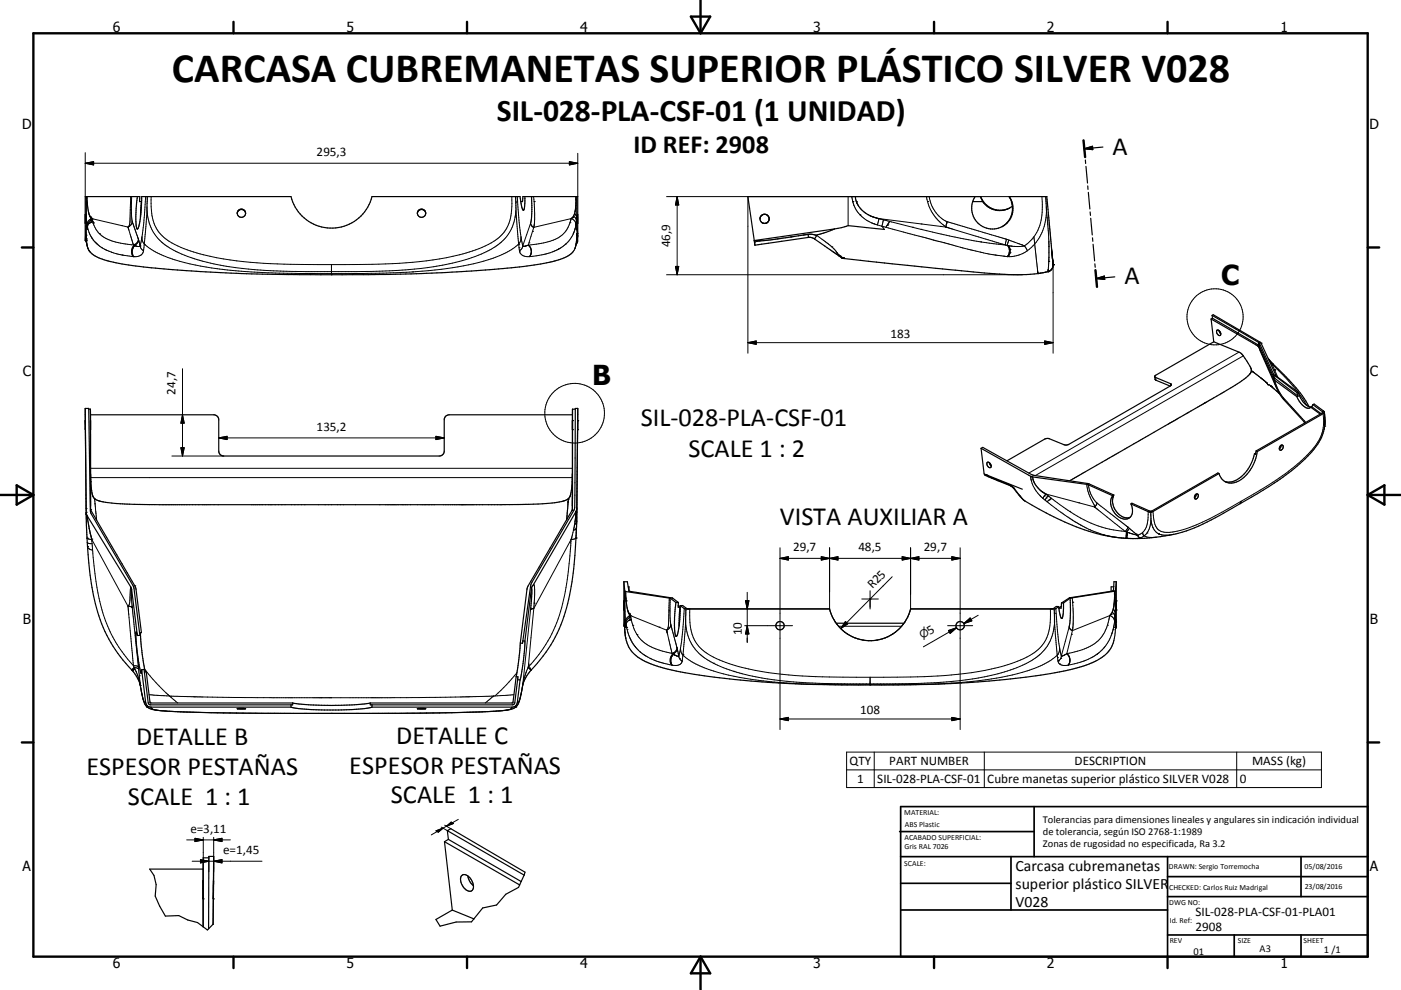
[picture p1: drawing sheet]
<svg xmlns="http://www.w3.org/2000/svg" width="420mm" height="297mm" viewBox="0 0 420 297" stroke-linecap="round" stroke-linejoin="round" font-family="sans-serif">
<g fill="none" stroke="#000" stroke-width=".36">
<path d="M26.1 59l.3 3.7 .7 2.4M41.2 59a27.7 27.7 0 0 0-.1 9.7h.1a16.7 16.7 0 0 0 1.2-7.5l.1-2.2h44.8a12.5 12.5 0 0 0 12.1 9.4 12.5 12.5 0 0 0 12.1-9.4h44.4l.6 3.2 .4 .9 .3-.6 .2-3.5M44.2 59l-.1 4.2M154.6 59l.1 4.2M159.3 59v6.8a1.67 1.67 0 0 0 .2 2.1l.5 .3M172.7 59l-.1 3.6-.7 2.2M256.4 59a7.5 7.5 0 0 0 5.3 6.1M292.4 59a6.2 6.2 0 0 0 5.1 9.7 6.2 6.2 0 0 0 5.1-9.7M293.9 59l.8 1.5h-3.1M313.5 59l.2 4.2M324.8 42.1l.5 5M325.1 44.6l2.4-.7 .1 1z"/>
<path d="M325.4 48l.1 1M325.6 49.9l.4 5M326.1 55.8l.1 1M326.3 57.7l.4 5M330.7 44.1l-5.6 .5M25.6 72.2h.2M25.6 64.5v-.2v2.7M25.8 68.7l-.2 3.5M25.8 70.7l.4 3.2 .6 1.4M26.2 68.8l-.4-1.1v4.5l.2 .7M26.8 75.3a12 12 0 0 0 7.2 3.4l2.6 .5a343.3 343.3 0 0 0 42 3l38.3 .1 15.6-.5 14.4-.9a101.8 101.8 0 0 0 20.6-2.9l2.7-1.2 1.7-1.5M26.8 75.3l.2 .2"/>
<path d="M26.9 64.7v.1M27.1 65.1l.4 .5M27.1 65.1h.1M27.7 71.6l.6 .8M39.9 74.3l-.2 1.1M39.9 74.3h.1M40.4 73.7l-.5 .6M42.1 65.2l.3-4.7h-.6l.1-1.5h-16.3v13.2M71.1 64a1.26 1.26 0 0 1 1.3-1.2 1.26 1.26 0 0 1 1.2 1.2M127.5 63.5l.1 .5M127.5 63.5a1.25 1.25 0 0 0-1.4-.6 1.25 1.25 0 0 0-1 1.1M156.1 60.5h.6l.1-1.5h16.4v12"/>
<path d="M171.6 65.3l-.4 .3M172.9 65.2v.2M172.9 65.4l.1 3.6M172.9 65.4l-.2 2.1M173 68.9v.1M173 70l-.2 3.1-.4 1.5M173 70.2h.1M173 70l.2 2.4M173.1 68.7l-.1 1.3M173.1 68.7l-.1 .3M173.1 68.7l.1 2.3M173.2 64.3v2.7"/>
<path d="M173.2 65v.2M173.2 72.4l-.5 .9M173.2 66.6v.2M173.2 71v1.4M226.1 72.2h.1M226.1 72.2l.2 1.3M226.3 73.3h.1M226.3 73.6l16.5-2.4 1.4 .5 5.9 4.1M226.3 73.5v.1M227.9 65.4a1.37 1.37 0 0 0 1.8 1.6M228.3 66.6l.6 .4h.8M228.3 64.6l-.4 .8"/>
<path d="M229 64.3h.7l.6 .5M229 64.3l-.2 .1M229.1 64.3l-.8 .3M229.3 64.3l1 .5M230 66.8l-.3 .2M230.3 64.8l.3 .5M230.3 64.8l.3 .6M230.4 66.4l-.4 .4M230.5 66.2l-.6 .7M230.6 65.3l-.1 .9M230.6 65.9l-.1 .3M230.6 65.4v.3"/>
<path d="M250.1 75.8h.1M250.1 75.8l2.7 1.7 19.2 2.1a446.2 446.2 0 0 0 33.2 2.8 32.4 32.4 0 0 0 9.3-1M250.2 68.7l-4.3 1.5a3.4 3.4 0 0 1-2.7 .1l-13.6 1.8-3.5 .1M250.2 68.7l2.1-.4a7.9 7.9 0 0 1 4.7-.3l8.2 .8M250.2 68.7l-24.1 3.5M261.7 65.1h.1M261.7 65.1l1.8 .5M278.5 71.6l2.9 .8M294.6 60.5a6.2 6.2 0 0 0 8.9 1.4M300.4 68a6.2 6.2 0 0 0 2.8-7.4l-.7-1.6h11.3l1.8 19.1M302.4 73.7l.1 .2M302.5 73.9v.1"/>
<path d="M302.5 74l.1 .2M302.6 74.3l.2 1.1M302.6 74.3h.1M302.7 62.4a6.2 6.2 0 0 1-8.7-3.4h-69.8l1.9 13.2M313.9 65.3h.1M315.3 75l.2 2.7M315.4 75.6l.1 2M315.5 77.6l.1 .5M315.6 78.1v.3M315.6 78.1v.1M315.6 78.2v.2M315.6 78.4v.2"/>
<path d="M315.6 78.2v.3M315.6 78.7l.1 .3M315.6 78.5v.3M315.6 78.8l.1 .1M315.6 78.7l.1 .2M315.7 78.9v1l-.4 .9M315.7 79.3v.1M315.7 79.5l-.1 .7-.5 .9M326.8 63.6l.1 1M327 65.5l.5 5M327.5 71.4l.1 1M327.7 73.3l.5 5"/>
<path d="M328.2 79.2l.2 1M315.1 81.1l-.6 .3M315.1 81l-.6 .4M328.4 81.1l.5 5M328.7 83.6l2.4-.8 .1 1zM334.2 83.1l-5.5 .5M363.1 95.7l.8 6.8M363.1 95.7l14.1 8.2M363.4 94.6l.3-.2 14.2 8.4 4.6 10 6.7 4.9M363.4 94.6l.1 .9M363.4 94.6l13.9 8.1M363.5 95.5l-.4 .2"/>
<path d="M363.5 95.5l13.8 8M364.9 99.1a.96 .96 0 0 1 .9 .5 .96 .96 0 0 1-.1 1.1 1.17 1.17 0 0 1-.8-1.6zM365.4 99.1l.6 1M346.2 113l.1 .8 .3 .3 4.2 1.7M363.9 102.5l7.8 3.3a16.2 16.2 0 0 1 3.4 5l.1 .4M363.9 102.5l-17.6 10.3v.4l4.8 1.9 .1 .3-.3 .4-30.6 17.6h-1.3l-4.6-1.8-1 .1-11.5 6.6M375.2 111.2l3 2.3M375.2 111.2l-.3 .8a47.3 47.3 0 0 1-11 7.4l-2.8 1.5M377.2 103.9h.1M377.3 103.9l4.7 10 6.8 5.1M377.3 102.7l4.6 9.7 7 5.4M377.3 102.7v.8"/>
<path d="M377.3 103.5l4.6 9.8 7.3 5.6M377.9 105.4l4.8 10.9M378.2 113.5v.1M378.2 113.6l.6 .4M378.8 114h.1M378.8 114l.6 .5M379.4 114.5h.1M379.4 114.5l.3 .3M379.6 114.7v.1M379.7 114.8l.4 .6 .9 .4M380.2 107.5l1.5 1.8a50.3 50.3 0 0 1 10.8 12.7M380.3 107.8l.1 .1"/>
<path d="M380.9 108.6l.4 .6M381 115.8h.1M381 115.8v.1M381 115.9h.1M381.1 115.9h.1M381.1 115.9l.1 .1M381.2 116l2.4 2.1M382.7 116.4l1.8 3.1 6.8 7.4M388.8 119a5.1 5.1 0 0 0 3.6 3.5l.6-.3M388.9 117.8l.3 1.1M389.2 118.9l-.4 .1M389.2 117.7l.1 .4a5.3 5.3 0 0 0 3.8 4"/>
<path d="M389.2 117.7l-.3 .1M25.6 122.5v1.9M25.6 122.5h1l.5 30.9 .3 .9 12.6 21.7 1.9 14.6-.7 .1M25.6 122.5l.2 30.1M25.6 126.2v1.5M25.6 126.9v2M26.6 122.8h.5M27.1 122.8l.1 1.6M27.1 122.8v26.6M27.2 124.4v28.6l13.5 23.3 1.7 13.5h-.6M171.6 128.9h.1M171.6 122.8v30.2l-13.4 23-2.2 16.9"/>
<path d="M171.6 126.2v.1M171.6 122.8v1.6h-36.9a1.47 1.47 0 0 0-1.5 1.5v9.4a1.48 1.48 0 0 1-1.5 1.5h-64.6a1.48 1.48 0 0 1-1.5-1.5v-9.4a1.52 1.52 0 0 0-1.5-1.5h-36.9M171.6 122.8h.9M173.2 126.2v2.7M173.2 126.2v.5M173.2 122.5v1.8M173.2 122.5l-.3 29.9-.2 1.1M173.2 122.5h-.7l-.2 30.1-13 22.4-2.5 17.3M294.1 134.5l15.5 8.6M294.1 134.5l.9 7.7 11.5 4.6M294.1 134.5l.5-.3 14.9 8.3 16.7 2.6 7.7 3.4M296 138.7a1.03 1.03 0 0 1 .9 1.6 1.08 1.08 0 0 1-.9-1.6z"/>
<path d="M296.6 138.8l.6 1M361.1 121l-40.4 23.2M361.1 120.9v.1M376.1 136.2a10.6 10.6 0 0 1-7.1 8.4l-1.8-.1M376.4 136l-.3 .2M376.6 135.3l.3 .2M376.6 135.3l-.2 1-.3-.1M376.9 135.5a11.3 11.3 0 0 1-6.8 9.3 3.7 3.7 0 0 1-4.6-2.7M383.9 133.7a.55 .55 0 0 1 .8 .1 .55 .55 0 0 1-.1 .8 .58 .58 0 0 1-.9 .4 .58 .58 0 0 1 0-1zM384.1 133.6l-.1 .6-.4 .5M393 122.2l2.8 2M393.3 122l-.3 .2"/>
<path d="M393.3 122l2.7 2.1M393.6 121.4l.4-.2 2.8 2.1 .2 .4M393.6 121.4l2.9 2.1v.3l-19.9 11.5M393.6 121.4l-.3 .6M397 123.7l.1 1.1M397 123.7l-.3 .4-19.8 11.4M397.1 124.8l.1 1.2M397.1 124.8a13.3 13.3 0 0 1-4.2 11.2 61.2 61.2 0 0 1-12.5 10l-5.2 3.1a152.3 152.3 0 0 1-17 9.2 48.7 48.7 0 0 1-40.1-2.2l-4.4-2.2-6.3-3.5M25.8 148.5v4.1M25.8 152.6l.1 1.4M25.8 154a145.6 145.6 0 0 0 2.8 27.2 42 42 0 0 0 11.1 20M25.9 154l.2 .7"/>
<path d="M26.1 154.7l1.4 7.1M26.1 154.7l13.2 21.6 1.9 14.4M26.2 155.3h.1M27.1 150.3l.1 .8M27.2 142.4l.4 5.4a2.96 2.96 0 0 0 3.1 2.7l6.7 .7 10.5 .2h102.5a97.8 97.8 0 0 0 18.2-1l1.8-.8M170.3 150.7h.1M170.4 149.6l-.5 6.3M171.6 142.1l-.4 5.6-.3 1.3-.5 .6M171.6 147.9v4M172.7 153.5l-.8 5.6M172.7 153.5l-13.4 22.9M172.7 153.7h.1"/>
<path d="M172.9 156.4a113.1 113.1 0 0 1-3.4 27.2 45 45 0 0 1-11.1 18.5 17.5 17.5 0 0 0-2.5 7.4l-.6 1.7-.6 .8M173.1 140.3l-.2 16.2M295.2 142.2l.2 .4 .9 .5 6.9 2.8 2.7 3.1 1.4 1.3M295.5 142.4l2.8 1.3M298.3 143.7h.1M298.4 143.7l4.6 1.9 .9 .7M309.6 143.1a5.6 5.6 0 0 0 1.8 3.5l2.2 1.6M309.6 143.1l16.2 2.2 7.8 3.4M320.7 155.5l1.7 1.1M333.6 148.7a4.7 4.7 0 0 0 2.1 6.6 2.4 2.4 0 0 0 2.9 .1 2.4 2.4 0 0 0 .9-2.8l-.4-1.4M333.7 148.9l-.1 .3 .2-.2M333.7 148.9l.1 .1"/>
<path d="M333.8 149a5.1 5.1 0 0 0 4.3 6.4l.7-.2M333.9 148.5l-.2 .4M333.9 148.5l-.3 .2M338 159.7l-.1 1.3M339.1 151.2l5.9 2.5M345 153.7l.1 2.4M358.5 148.3a.55 .55 0 0 1 .8 .1 .55 .55 0 0 1-.2 .8 .58 .58 0 0 1-.8 .5 .58 .58 0 0 1-.1-1zM358.6 148.2l-.1 .7-.4 .4M365.5 142.1l-.4-.2-19.8 11.4-.5 .1-5.5-2.4-.2 .2M365.5 142.1l-20.5 11.6M159.3 176.4l.1 1.6-.3 4.9 .9-.3M159.3 176.4l-1.9 15.9"/>
<path d="M171.6 160.5l-.4 1.3M187 174.5l.3 2.9M187 174.5h1.1l.5 2.8M187 174.5v13.3M187.3 177.4h.1M187.3 177.4l.3 .1M187.6 177.5l13.3 2 1.8 1.3M187.6 177.5l.1 2.6 .7 3.5M188.3 176.1h.3v1.3M188.6 177.3v.1M188.6 177.4l12.9 2 1.9 1.4M320.8 179.5a41.5 41.5 0 0 1-.2 8.7l.4 .7 .5 .3"/>
<path d="M320.8 179.5l-2 1.4M320.9 179.4l-.1 .1M333.7 177.3l-13 2.1-2.5 1.5M333.8 177.2l-.1 .1M333.9 176.1h-.8v1.3M334.1 177.4l-.1 4.1-.6 2.2M334.1 177.4l-13.2 2M334.4 177.2v.1M334.4 177.3l-.3 .1M334.7 174.5v12.2M334.7 174.5l-.3 2.7M334.7 174.5h-.7l-.2 2.7"/>
<path d="M40.8 189.6l-.1 1.1 .5 5.2 .6 3.9 .6 2.2 .1-1.1M40.8 189.6h.1M40.9 189.6l.3 1.1M42.1 189.8l.5 6 1 5.8M156 192.9l-.4 4.4-.9 5.7M156.8 192.3h.6M156.8 192.3l-.1 .7-.7-.1M157.4 192.3l-.4 5.6-1.1 6.1M187 187.8h.3M187.1 180.3v2.7M187.1 180.3v.1M187.1 182.7v.2"/>
<path d="M187.3 186.6l-.3 1.2M187.3 188.1a9.9 9.9 0 0 0 4.4 9.3 37.2 37.2 0 0 0 13.7 4.4 306.9 306.9 0 0 0 55.5 3.7 295.5 295.5 0 0 0 58.7-4.3 26.2 26.2 0 0 0 12.2-5.2 8.2 8.2 0 0 0 2.3-4.6M187.7 188.1l-.4-2.1v2.2M188.4 183.6h.1M188.4 183.6l.6 1.1M188.7 184.3h.1M189.2 192.1l.6 1.1M201.4 196.9l-.3 1.2M201.4 196.9h.1M201.9 196.3l-.5 .6M202.7 180.8a27.7 27.7 0 0 0 0 10.1 2.48 2.48 0 0 0 .8-2.3l.2-1.6M202.7 180.8h.7"/>
<path d="M203.3 181.8l.6 .4M203.4 180.8l-.1 1.4h.6M203.6 187h.1M203.9 182.2l-.3 5.6M203.9 181.7l-.2 5.3M203.9 181.7h.8l1.2 .9 .6 .1h42.2M203.9 181.7l1.2 .9 .6 .1M205.7 182.7h43M205.7 182.7l-.1 4.2M248.7 182.7a12.5 12.5 0 0 0 12.2 9.5 12.5 12.5 0 0 0 12.1-9.5M250.7 187h20.3M315.8 182.6l-42.8 .1"/>
<path d="M315.8 182.6h.1M316.1 182.7l.1 4.2M316.1 182.7h-43.1M317.4 182l-1.3 .7M317.4 182l-.7-.1-.9 .7M318.2 180.9h.6M318.2 180.9l-.1 1.6h-.6l.7-.6M318.8 180.9v3.1a1.52 1.52 0 0 1-.5 1.5l-.6-1.6-.3-1.9M333.1 184.3l-.4 .4M334.4 183.9v2.7l.1-.8 .2 .9M334.4 184l-.2 2.6M334.4 186.3h.1"/>
<path d="M334.5 187.2l-.1 .9M334.5 186.5v.7M334.5 187.2l.2 .8M334.5 186.2v.2M334.6 182.7l.1 .1M334.7 180.5l-.1 .1M334.7 188l-.3 .7M334.7 186.7v1.3M39.7 201.2l1.6 2.4 .7 2M39.7 201.2h.1M39.7 201.1h.1M39.7 201.1v.1"/>
<path d="M39.9 201l-.2 .1M39.9 200.9v.1M40.4 200.7l-.5 .2M42 205.5l.2 1.2a14.3 14.3 0 0 0 1.6 5.1l.2 .2M42.5 200.9l.7-.1 1.2 10 .6 .6 42.7 .1v-.6M42.5 200.9l1.2 9.8 .5 1.1M43.3 201.6l.5-.1 1.2 9.4h42.7M44 212l.1 .1M44.1 212h.1M44.1 212.1h.1M44.1 211.9v.1M44.1 211.8v.1"/>
<path d="M44.1 211.9h.1M44.2 211.8l1.1 .3h42M44.2 211.8h-.1M71.1 212.6h.1M71.1 212.6h2.5M73.6 212.6h.1M87.2 211.5l.1 .6M87.3 212.1l3.3 .6 6.7 .3 8.2-.1 3.8-.3 2.2-.5M87.7 210.9l1.2 .2a108.8 108.8 0 0 0 16.6 .4l5.5-.6M111.5 211.5v.6M125.1 212.6h.1M125.1 212.6h2.5z"/>
<path d="M154.6 211.8l-1.1 .3h-42M154.6 211.8v.1M154.6 211.9h.1M154.6 211.9l.1 .1M154.7 212h.1M154.7 212a10.6 10.6 0 0 1-5.9 1.3l-13.4 .5-20.8 .2h-39.9l-23.9-.6a13.9 13.9 0 0 1-6.7-1.3M154.7 203h.6l-.1 .9M154.7 203l-.9 7.6-.3 .3h-42.5M155.2 203.9l.7 .1M155.2 203.9l-.9 6.9-.5 .6-42.8 .1v-.6M155.9 204l-.8 6.7-.5 1.1M60.9 257.4v3.3"/>
<path d="M60.9 257.4h1.7M60.9 257.4v20.7M64.1 256.9h-1.5l-.1 21.7M64.1 256.9l-.2 20.4M133.3 252.5l2.3 20.5M133.3 252.5l22.5 13M134.1 249.2l1.1-.6 22.2 13.1-.3 .8M134.1 249.2l.3 2.6M134.1 249.2l23 13.3M134.4 251.8l-1.1 .7M134.4 251.8l21.8 12.7M60.9 260.7h-16l1.3 1.9 .6 2.8-.3 3.4 1.4 3 1.7 3 4-.1 2.7 1.3 2.9 .8 1.7 1.2"/>
<path d="M60.9 260.7v17.3M60.9 278v.1M60.9 267.7v.4M60.9 266.1v.5M60.9 278.1l1.3 .9 .3-.4M63.9 277.3l-1.4 1.3M64 267.5v2.2M64 264.2v4.6M64 265.4v.4M64 265v.3M135.6 273l6.5 2.7M138.4 262.7a2.17 2.17 0 0 1 3 1.4 2.44 2.44 0 0 1-.1 3.2 3.3 3.3 0 0 1-3.2-3.3l.1-.9z"/>
<path d="M140.3 262.8a4.5 4.5 0 0 0 1.6 2.9M155.8 265.5l-.3 .7-3.9 2.1-2.7 3.2-4.2 .9-3.3 4.2h-4.6l-4.9 1.3-1.2-2 4.9-2.9M156.2 264.5l-.4 1M157.1 262.5l-.9 2"/>
<circle cx="72.4" cy="64" r="1.25"/>
<circle cx="126.4" cy="64" r="1.25"/>
<circle cx="233.8" cy="187.7" r="1.25"/>
<circle cx="287.9" cy="187.7" r="1.26"/>
</g>
<g fill="#000">
<circle cx="25.8" cy="59" r=".18"/>
<circle cx="255.2" cy="59" r=".18"/>
<circle cx="256.4" cy="59" r=".18"/>
<circle cx="25.6" cy="64.3" r=".18"/>
<circle cx="25.8" cy="70.6" r=".18"/>
<circle cx="25.8" cy="72.2" r=".18"/>
<circle cx="25.8" cy="71.7" r=".18"/>
<circle cx="26.3" cy="67" r=".18"/>
<circle cx="26.7" cy="67" r=".18"/>
<circle cx="27.1" cy="66.1" r=".18"/>
<circle cx="27.1" cy="65.7" r=".18"/>
<circle cx="27.1" cy="66.7" r=".18"/>
<circle cx="27.1" cy="65.2" r=".18"/>
<circle cx="27.2" cy="65.7" r=".18"/>
<circle cx="27.2" cy="66.1" r=".18"/>
<circle cx="27.2" cy="65.2" r=".18"/>
<circle cx="27.2" cy="66.7" r=".18"/>
<circle cx="154.6" cy="60.6" r=".18"/>
<circle cx="160.1" cy="60.5" r=".18"/>
<circle cx="171.6" cy="65.3" r=".18"/>
<circle cx="171.6" cy="65.2" r=".18"/>
<circle cx="172.8" cy="67" r=".18"/>
<circle cx="172.9" cy="67" r=".18"/>
<circle cx="173" cy="70.7" r=".18"/>
<circle cx="173" cy="70" r=".18"/>
<circle cx="226.2" cy="72.6" r=".18"/>
<circle cx="252.3" cy="77.3" r=".18"/>
<circle cx="255.7" cy="60.5" r=".18"/>
<circle cx="256.7" cy="60.5" r=".18"/>
<circle cx="278.1" cy="60.5" r=".18"/>
<circle cx="315.7" cy="79.4" r=".18"/>
<circle cx="378.1" cy="103" r=".18"/>
<circle cx="380.9" cy="115.8" r=".18"/>
<circle cx="381.2" cy="116" r=".18"/>
<circle cx="381.4" cy="109.4" r=".18"/>
<circle cx="382.1" cy="110.9" r=".18"/>
<circle cx="384.9" cy="119.9" r=".18"/>
<circle cx="171.6" cy="128.9" r=".18"/>
<circle cx="171.6" cy="126.2" r=".18"/>
<circle cx="173.2" cy="128.9" r=".18"/>
<circle cx="173.2" cy="126.2" r=".18"/>
<circle cx="397.1" cy="127.8" r=".18"/>
<circle cx="25.8" cy="153.7" r=".18"/>
<circle cx="172.7" cy="153.8" r=".18"/>
<circle cx="295.8" cy="142.6" r=".18"/>
<circle cx="309" cy="143" r=".18"/>
<circle cx="26.1" cy="161.5" r=".18"/>
<circle cx="26.2" cy="164" r=".18"/>
<circle cx="27.5" cy="161.7" r=".18"/>
<circle cx="171.3" cy="161.8" r=".18"/>
<circle cx="172.7" cy="161.4" r=".18"/>
<circle cx="337.7" cy="160.6" r=".18"/>
<circle cx="341" cy="160.6" r=".18"/>
<circle cx="347.3" cy="160.1" r=".18"/>
<circle cx="158.4" cy="199.9" r=".18"/>
<circle cx="187.3" cy="188" r=".18"/>
<circle cx="187.3" cy="188.1" r=".18"/>
<circle cx="187.3" cy="187.9" r=".18"/>
<circle cx="187.3" cy="180.3" r=".18"/>
<circle cx="187.7" cy="180.3" r=".18"/>
<circle cx="187.8" cy="188.2" r=".18"/>
<circle cx="188.5" cy="184" r=".18"/>
<circle cx="188.6" cy="185.4" r=".18"/>
<circle cx="188.6" cy="184.8" r=".18"/>
<circle cx="188.6" cy="184.1" r=".18"/>
<circle cx="188.6" cy="186.1" r=".18"/>
<circle cx="316.1" cy="184" r=".18"/>
<circle cx="321.6" cy="180.7" r=".18"/>
<circle cx="333.1" cy="184.2" r=".18"/>
<circle cx="333.9" cy="188.2" r=".18"/>
<circle cx="334.4" cy="188.1" r=".18"/>
<circle cx="334.5" cy="186.6" r=".18"/>
<circle cx="334.7" cy="183" r=".18"/>
<circle cx="334.7" cy="180.3" r=".18"/>
<circle cx="39.4" cy="200.9" r=".18"/>
<circle cx="39.7" cy="201.2" r=".18"/>
<circle cx="39.9" cy="200.9" r=".18"/>
<circle cx="44.1" cy="212" r=".18"/>
<circle cx="154.6" cy="212.1" r=".18"/>
<circle cx="60.9" cy="269.7" r=".18"/>
<circle cx="64" cy="269.7" r=".18"/>
</g>
<g fill="none" stroke="#000" stroke-width=".3">
<path d="M25.6 49h147.6M25.6 49l2.5-.5v1zM25.6 45.8v13.2M25.8 59v8.7M39.2 59l-.2 7.5-.5 1.5M39.5 59l-.1 4.3 .2 3.2M43.7 59l-.6 7.8-.5 4.2M45.3 59v2a12.2 12.2 0 0 0 4.1 10.5 36.6 36.6 0 0 0 15.5 5.8 160.9 160.9 0 0 0 30.4 2.1 233.3 233.3 0 0 0 32.5-1.1 49.8 49.8 0 0 0 20.8-6.2 11.4 11.4 0 0 0 4.9-10.1v-3M155.1 59l.5 7 .6 5M160 59l.3 4.7-.3 4.5M170.7 48.5l2.5 .5-2.5 .5zM172.9 59l-.1 7.2"/>
<path d="M173.2 46v13M199.8 59h102.8M203 59v23.4M203 59l.5 2.5h-1zM224.2 59v47M254.3 59v8.7M255.4 59v.3a9.2 9.2 0 0 0 3 5.7l1.4 1.1 1.7 .8M277.8 59a13.7 13.7 0 0 0 5.8 9.1M278.6 59a9.6 9.6 0 0 0 5.3 7.5M312.4 59a17.4 17.4 0 0 1-2.4 12M25.8 72.2h.1M25.8 70.6l.3 3.1 .7 1.6"/>
<path d="M25.8 61.4l.1 .2M25.9 64v.4M25.9 65l.2 2.3M26.1 67.4v.1M26.1 67.5l.1 .4M26.2 67.9v.3M26.2 67.9v.9M26.2 68.2l.6 1.8 .9 1.6M27.3 65.3h.1M27.3 65.7h.1M27.3 66h.1M27.3 66l-.8 .7-.3 1.2"/>
<path d="M27.4 66.6h.1M27.5 65.6a1.94 1.94 0 0 0-1.4 1.9M27.5 65.6h.1M27.5 65.6l10.9 2.5M27.5 65.6l.1 .1M27.6 65.6h.1M27.6 65.8v.1M27.6 65.7v.1M27.6 65.9h.1M27.6 65.9l-.3 .1M27.6 65.9l.2 .5M27.7 66.4h.1"/>
<path d="M27.8 66.4a1.86 1.86 0 0 0-1.6 1.8M27.8 66.4a8.8 8.8 0 0 0 7.8 6.4l4.4 .7M27.9 66.9h.1M28.3 72.4l.4 .4M28.7 72.8l2 1.6 2.9 1.3 2.3 .7 4.1 .6M28.7 72.8h.1M29.8 70.1h.1M36.4 67.7h.1M38.4 68.1v.1M38.4 68.2h.1M38.4 68.2l.1 .5M38.5 68.4v.1"/>
<path d="M38.5 68.6h.1M38.5 68l-.1 .1M38.5 68.1h-.1M38.5 68.7l1.5 4.8M39 63h.1M39.6 66.5h.1M39.6 66.6l-.3 .8-.8 .7M39.7 75.4l.1 1.1 .3 .5M39.7 66.5v.1M39.7 66.6l1.7 5M40 77h.1M40 73.5l.2 .1"/>
<path d="M40.1 77h.1M40.2 73.6a2.45 2.45 0 0 0-.2 3.4M40.2 73.6l.6 .2M40.3 73.4h.1M40.4 73.6h.1M40.4 73.6h-.2M40.4 73.7h.1M40.8 73.8h.1M41.4 71.6h.1M41.5 71.6v.2M41.5 71.7v.1M41.5 71.8l.1 .2"/>
<path d="M41.5 71.8a2.06 2.06 0 0 1-1.5 1.7M41.6 72l.4 1.5M41.6 72l-.4 1-.8 .6M41.9 73.4l.1 .1M42 73.5v.2M42 73.8h.1M42 73.8l-.4 .2-.7-.2M42 73.7l.3 .9 .7 .6M42.6 71l.1 1.2 .6 1M42.6 71l-.6 2.7M43 75.2a2.34 2.34 0 0 1-2.9 1.8M43.3 73.3h.1"/>
<path d="M43.3 73.2l.8-10a13.3 13.3 0 0 0 5.2 10.1 45.7 45.7 0 0 0 19.4 6.7 165.9 165.9 0 0 0 23.1 1.5l22.9-.2a86.5 86.5 0 0 0 29.6-5.1l2.5-1.2a13.4 13.4 0 0 0 7.9-11.8l.8 10M43.3 73.2a27.3 27.3 0 0 0 12.1 5.6 151.9 151.9 0 0 0 34.5 3.2l28.1-.2a119 119 0 0 0 28.5-3.9l5.1-2 1.7-1 2.2-1.7M43.3 73.2l-.3 2M52.8 75.4h.1M99.4 79.4v3M155.5 73.3h.1M155.5 73.2l.2 2M155.6 74.3h.1M155.7 75.4h.1M155.7 75.2a2.38 2.38 0 0 0 3 1.8M156.2 71l.5 2.7M156.2 71a2.86 2.86 0 0 1-.7 2.2"/>
<path d="M156.7 73.7a1.85 1.85 0 0 1-1 1.5M156.7 73.7l.7 .1M157 73.9h.1M157.4 73.8h.1M157.6 73.8h.1M157.7 73.8h-.2M157.8 73.7l-.1 .1M158.3 73.6l.6 .6M158.3 73.6l-.5 .1M158.4 73.5l.6 .7M158.4 73.5l-.1 .1M158.6 72.9h.1"/>
<path d="M158.7 77h.1M158.9 74.2a2.45 2.45 0 0 1-.2 2.8M159 74.2l.3 1.5-.5 1.3M159.1 67l-2.4 6.7M159.7 69.4h.1M160 68.2l-1.6 5.3M167.4 74.8l-.8 .4a22.2 22.2 0 0 1-7.8 1.8M167.5 74.7l-.1 .1M167.6 74.7h.1M167.6 74.7h-.1M169.7 73.2l-2.1 1.5M169.7 73.2h.1"/>
<path d="M170.9 66.8h.1M171.2 65.6a8.3 8.3 0 0 1-4.3 6 24.3 24.3 0 0 1-8.5 1.9M171.2 65.6a1.96 1.96 0 0 1 1.5 1.6M171.2 65.6l-11.2 2.6M171.5 65.4h.1M171.6 65.3l.3-.5 .2 .1 .5 .5 .2 .8M172.3 64.1l.6 1.1M172.7 67.2l-.6 2.4a9 9 0 0 1-2.4 3.6M172.7 67.5v.1M172.8 66.2v.3M172.8 66.2l-.1 1M173 70.7a8.5 8.5 0 0 1-1.1 4.6"/>
<path d="M173 70v.2M202.5 79.9h1l-.5 2.5zM227.7 72.3h.1M227.8 72.2l-1.6 .4M237.1 71.1h.1M242.3 70.3l.1 .9M242.4 71.2h.1M244.2 71.6v.1M244.7 70.6l.2 .1M244.9 70.7l2.6 1.9M244.9 70.7l-.7 .9M247.5 72.5h.1"/>
<path d="M247.5 72.6l2.1 1.6 1.8 2.1M249.4 74h.1M251.4 76.3l.4 .4M251.4 76.3v.1M251.8 76.7h.1M251.8 76.7l.3 .2M252 76.9h.1M252.1 76.9l.3 .3M252.3 77.3l.6 .2M252.4 77.2h.1M252.5 77.2h.1M252.5 77.2l.1 .1"/>
<path d="M252.6 77.3l.1 .1M252.6 77.3h.1M252.7 77.4h.1M252.8 77.4h.1M252.8 77.4v.1M252.8 77.5h.1M252.9 77.5h.1M257.8 64.4h.1M261.5 66.9v.1M261.5 67l1.6 .5M262 67.1h.1M263.1 67.5l1.3 .4"/>
<path d="M263.5 65.6l1.3 .3M263.5 65.6l-.4 1.9M263.5 65.6l20.1 2.5M264.4 67.9l1.2 .3M264.4 67.9l.8 .9M264.8 65.9l-.4 2M264.8 65.9l1.9 .5M265.6 68.2l12.9 3.4M266 67.6h.1M266 67.6l-.4 .6M266.2 67.3h.1M266.7 66.4l-.7 1.2"/>
<path d="M266.7 66.4l9.5 2.4M273.6 68.2h.1M276.2 67.2h.1M276.2 68.8h.1M276.2 68.8l15.8 3.4 9.4 1.3M281.4 72.4l14.3 3.7 6.3 .9M281.9 67.9h.1M283.6 68.1h.1M283.6 68.1l17.8 5.4M283.8 66.9h.1M283.8 66.9l-.2 1.2M283.9 66.5l17.9 5.3"/>
<path d="M283.9 66.5l-.1 .4M284 68.3h.1M294 72.5h.1M300.9 76.9h.1M301.4 73.5l.6 .1M301.8 71.8l.7 .2M301.8 71.8l-.4 1.7M302 77h.2M302 73.6l2.9 .4 2.3-.3M302 73.6l.6 1.3M302.2 76.8h.1M302.3 76.8h.1"/>
<path d="M302.5 72l-.5 1.6M302.5 72l4.7 1.7M302.5 75.9h.1M302.5 75.9l-.5 1.1M302.6 74.9h.1M302.6 74.9l-.1 1M302.8 75.8h.1M302.8 74.9h.1M302.8 75.4l-.1 .8-.6 .8M307.2 73.7l.8 1.5M308 75.2l-2.7 1.4-1.6 .3-1.5 .1M310 71l.2 2.2"/>
<path d="M310 71l-1.3 1.5-1.5 1.2M310.2 73.2l1 8.8M310.2 73.2l-2.2 2M310.2 73.2a15.5 15.5 0 0 0 3.5-10l.8 9v5.1l-.3 4.2M314.4 78.4h.1M315.7 78v28M99.4 82.4h.1M199.8 82.4h106.7M311.1 81v.1M311.1 81.5h.1M311.1 81.7h.1M311.2 82.1h.1"/>
<path d="M311.2 82h.1M311.2 82v.1M314.2 81.5h.1M314.2 81.4h.1M314.2 81.5l-3 .6M314.2 81.3v.1M314.3 80.9h.1M54.7 110.6v26.2M224.2 102.8h91.5M224.2 102.8l2.5-.5v1zM313.2 102.3l2.5 .5-2.5 .5zM346.5 113.3l.1 .8"/>
<path d="M350.9 115.1l.1 .6M371.5 105.6l-63 36.3M372.8 106.8l-62.4 35.9M377.4 104h.1M377.4 104.1h.1M377.4 104v.1M377.4 104.1l.5 1.3M377.6 103v.8M378.8 107.2h.1M380.5 107.9l.4 .7M381.3 109.2h.1M381.3 109.2l4.7 4.7 3.1 3.7"/>
<path d="M381.3 109.2l.4 .1M381.3 109.2l1.8 4M381.8 113.7l.9 2.7M381.8 112.3v.8M382.2 111.1h.1M382.2 112.7v.8M382.2 114.1l1.3 3.4 1.3 1.9M382.7 116.4h.1M384.8 119.4l2.4 2.6M384.8 119.4l.1 .5M389.2 117.7l2.5 3.9M51.5 136.8h15.6"/>
<path d="M54.2 134.3h1l-.5 2.5zM54.7 124.4l.5 2.6h-1zM65.6 131.4h67.6M65.6 131.4l2.5-.5v1zM130.7 130.9l2.5 .5-2.5 .5zM387.2 122l4.3 4.7M387.2 122h.1M390.9 126.5l.2 .4M396.5 123.5v.4M396.7 124.1a12.8 12.8 0 0 1-4.4 12 60.8 60.8 0 0 1-12.6 9.8l-11.5 6.7a49.4 49.4 0 0 1-16.7 7 4.3 4.3 0 0 1-4.7-1.2 9.1 9.1 0 0 1-1.1-5M397.2 127.4l-.2 1.4M397.2 127.4l-.1 .4"/>
<path d="M397.2 127.2v.1M397.2 126v1.4M397.2 126.7v.7M25.8 152.6h.1M25.8 153.8v.2M25.8 154.2l.1 .2M27.2 144.6h.1M27.2 140.5h144.4M27.2 152.8h.1M27.2 143.3h144.4M28.4 149.8h.1M28.4 149.7l.6 6.4"/>
<path d="M28.4 149.6v.1M170.4 149.8h.1M171.5 153.1h.1M172.7 156.9v.1M172.7 156.9l.2-.4-.1 1.9M172.7 157l-.4 .4M172.8 158.4l-.1 3M172.8 158.4l-.2 .4-.7 .3-.3 1.4M172.8 158.3v.1M172.9 152.4v4M295.2 142.4l.7 .2M295.9 142.6h.1"/>
<path d="M302.7 145.5l.3 .3M303.9 146.5h.1M303.9 146.3l.1 .1M304 146.4l2.5 3.2 .9 .8M304 146.4l-.1 .1M309 142.9v.1a9 9 0 0 0 2.1 4.9l1.6 1.6M312.7 149.5l.7 .6M313 148.8h.1M313 148.9l-.3 .6M313.3 148.5h.1M313.4 150.1l.5 .5M313.6 148.2l.7 .5"/>
<path d="M313.6 148.2l-.6 .7M313.6 148.2l14.6 3.9M313.7 149.4h.1M313.9 150.6l6.8 4.9M314 149h.1M314.1 148.8h.1M314.3 148.7l-.9 1.4M314.3 148.7l.9 .8M314.5 150h.1M314.5 150l-.6 .6M314.9 149.7h.1M314.9 149.7l-.4 .3"/>
<path d="M315.2 149.5l-.3 .2M315.2 149.5a41.5 41.5 0 0 0 19.8 9.7l2.3 .2M320.7 153.4h.1M322.4 156.6l4.2 2.3 3.3 1.2 3.7 .9 4 .5M323.4 150.8h.1M325.8 145.3a17.4 17.4 0 0 0 2.4 6.6v.2M326.3 145.5a8.6 8.6 0 0 0 2.6 5.5M328.2 152.1l9.1 7.3M328.9 151l9.3 7.1M328.9 151l-.7 1.1M337.3 159.4l.4 .2M337.7 160h.1"/>
<path d="M337.7 159.9l-.1 1.6M337.7 159.6v.3M337.7 159.6l.9 .3M338.2 158.1v.1M338.2 158.2l.4 .3M338.2 158.2l-.9 1.2M338.6 158.5l-.9 1.1M338.6 158.5l2 1.7M338.6 159.9h.1M338.6 159.9l.6 .2M342.6 159.7l.2 .8 .2 .3M342.6 159.7l-1.6 .9"/>
<path d="M343.9 159.9h.1M344.2 153.5a7.5 7.5 0 0 1-1.6 6.2M345.6 158.1l-.5-2-.6 2.7-.7 1.2-.8 .8M345.6 158.1v.1M345.6 158.2l.6 1 1.1 .9M372.1 150.4l-.3 .7M26.1 161.4h.1M26.1 161.4v.1M26.1 161.5l1.4 .3M26.2 162.7l.4 .3 1 .1M26.2 164l.5 .7 1.1 .3M27.5 161.8l.1 1.3"/>
<path d="M27.5 161.8l10.9 20.1M27.6 163.1l.2 1.9M27.8 165a72.3 72.3 0 0 0 4.5 22.9l1.1 2.4 2.2 3.8 4.4 5.6M39.2 176.1l-.2 1.4a9.5 9.5 0 0 1-.5 4.3l-.1 .1M39.5 176.9l.2 5.4M40.4 175.8h.1M160 175.3l.3 1.4-.3 5.9M170.8 162.7h.1M171.2 161.8l-.3 5a70.8 70.8 0 0 1-4 20 41.6 41.6 0 0 1-8.5 13.3M171.2 161.8l-11.2 20.8M172.7 161.4l-1.5 .4M172.7 161.4h.1"/>
<path d="M187.3 177.3v8.7M200.7 179.4l-.3 8-.4 1.5M201 179.5l-.1 5 .2 3M224 177.7v15M233.9 164.3v54.6M233.9 167.5l2.4-.5v1zM233.9 167.5h54M246.2 167v1l5-1v1zM248.7 164.3v18.4a12.9 12.9 0 0 0 3.3 5.9M258.4 179.7h4.9M260.9 179.7h.1M260.9 177.2v5.5"/>
<path d="M267.5 173l-15.4 15.6M270.5 167l5 1v-1l-5 1zM273 164.3v18.4a12.5 12.5 0 0 1-21 5.9M285.4 167l2.5 .5-2.5 .5zM287.9 164.3v54.6M321.5 179.4l.3 4.7-.3 5.1M334.4 177.2v6.8M337.6 161.5h.1M337.7 160.6h.1M337.7 161.5h.1M337.8 161.4h.1M337.9 161l-.2 .5"/>
<path d="M339.2 160.1h.1M339.2 160.1l1.8 .5M340.6 160.2l.4 .4M340.6 160.2h.1M341 160.6l.9 .7M341.9 161.3l-1.3 .2h-3M343 160.8a5.9 5.9 0 0 0 3.6 .4M343 160.8l-1.1 .5M347.3 160.1a5.4 5.4 0 0 0 3.4 .4l1.2-.2M347.3 160.1h.1M347.5 160.2h.1M349.5 160.6h.1"/>
<path d="M38.4 181.9l1.6 17.8M38.4 181.9l1 .1M38.5 183.5h.1M39.1 182h.1M39.3 182h.1M39.4 182l.2 .1M39.5 182.1h.1M39.6 182.1l.1 .2M39.7 182.3l1.8 17.7M40 199.7l.2 .6M40 199.7l1.5 .3M41.5 200l.1 .8"/>
<path d="M158.5 199.3h.1M159.1 182.9l-2.4 22.6M160 182.6l-1.6 17.5M160.2 181h.1M187.3 188.1h.1M187.3 187.9v.2M187.3 188.1l.3 3.3M187.3 181.2v.3M187.3 183.1l.2 3.4M187.5 186.5l.2 1.6M187.7 187.5l.7 2.6 .8 2M188 188.9h.1"/>
<path d="M188.8 184.4h.1M188.8 184.8h.1M188.8 185.3a1.88 1.88 0 0 0-1.1 2.2M188.8 185.3h.1M188.9 185.9h.1M189 184.7v.1M189 184.7a1.99 1.99 0 0 0-1.5 1.8M189 184.7l10.9 4.4M189 184.7l.1 .5M189.1 184.7h.1M189.1 185.2l-.3 .1M189.1 185.2l.1 .6"/>
<path d="M189.2 185.8a1.76 1.76 0 0 0-1.5 1.7M189.2 185.8a11.1 11.1 0 0 0 8.9 9.4l3.4 .8M189.7 187.6h.1M189.8 193.2l2.3 2.6 3 1.8M190.5 194.1h.1M190.9 190.4h.1M195.1 197.6h.1M195.2 197.6l2.4 1 3.8 .9M197.6 188.1h.1M199.9 189.1v.3M199.9 189v.1M199.9 189.4l1.6 6.6"/>
<path d="M199.9 189.5h.1M200 189.6h.1M200 188.9l-.1 .1M200.5 183.2h.1M201.1 198.1l.4 1.5M201.1 187.5l1.9 6.8M201.1 187.5l-.4 .9-.8 .6M201.4 199.5l.1 .1M201.5 196l.2 .2M201.7 196.2l-.2 .2a2.46 2.46 0 0 0-.1 3.1M201.7 196.2l.3 .2M201.9 195.9h.1"/>
<path d="M201.9 196.1h.1M202 196.4h.1M202 196.4l.3 .1M202.3 196.5v.1M202.3 196.6l.4 .1M202.7 196.7h.1M202.8 196.7l.7 .1M203 194.3h.1M203 194.3v.3M203 194.3a2.03 2.03 0 0 1-1.5 1.7M203 194.6l-.5 1.2-.8 .4M203 194.6l.5 2.2"/>
<path d="M203.5 196.8l.2 .7M203.7 197.5h.1M203.7 197.5l.8 .9M204 194.4a2.68 2.68 0 0 0 .7 2.1M204 194.4l-.5 2.4M204.4 198.3h.1M204.5 198.4a2.14 2.14 0 0 1-3 1.2M204.7 196.5l.9-9.6a13.8 13.8 0 0 0 8.9 12.4l.6 .2a77.9 77.9 0 0 0 28.4 5.4l10.5 .3 16.6-.1a112.9 112.9 0 0 0 31.5-3.8 22.5 22.5 0 0 0 10.9-6.2 13.9 13.9 0 0 0 3.2-8.2l1 11.5M204.7 196.5l-.2 1.9M204.8 196.3h.1M205.1 182.6l-.4 6.2-.7 5.6M206.8 182.7a16.5 16.5 0 0 0 2 10.3l1 1.2a21.5 21.5 0 0 0 9.7 5.2 100.4 100.4 0 0 0 29.2 3.7 338.9 338.9 0 0 0 38.5-.8 55.5 55.5 0 0 0 21.5-5.6 11.5 11.5 0 0 0 6.2-10.9v-3.1"/>
<path d="M213.9 199h.1M223.3 187.7h14.3M223.5 180.2h1l-.5 2.5zM224 187.7l.5 2.5h-1zM251.4 187.9h18.9M253.5 186.5l.7 .7-2.1 1.4zM284.1 187.7h7.5M284.4 189.2l2.4-.9-1.9 1.7zM286.8 188.3l-2.2 1.3M286.8 188.3l-10 5.8M289 187.1l1.9-1.7 .5 .9zM293.3 184.6l-4.3 2.5"/>
<path d="M316.6 182.6l.4 6.2 .7 5.6M316.9 196.3h.1M317 197.2h.1M317.2 198.2h.1M317.2 198.4a2.16 2.16 0 0 0 3 1.2M317.4 198.3h.1M317.7 199.2h.1M317.7 194.4a3.2 3.2 0 0 1-2 3.2 33.1 33.1 0 0 1-12.2 4.9 165.6 165.6 0 0 1-34.3 2.9h-19.1l-11.3-.3a104 104 0 0 1-26.3-4.3l-5-2.2-2.8-2.1M317.7 194.4l.5 2.4M318 197.5h.1M318.2 196.8a1.81 1.81 0 0 1-1 1.6M318.8 196.7h.1"/>
<path d="M318.8 196.7l-.6 .1M319 196.6h.1M319.8 196.1l.3 .3a2.46 2.46 0 0 1 .1 3.2M319.8 196.1l-1 .6M319.8 196.1a2.43 2.43 0 0 1 .5 3.4M319.8 196.1h.1M320.6 188l-2.4 8.8M321.2 190.3h.1M321.5 189.2l-1.7 6.9M332 187.6h.1M332.7 184.7a11.7 11.7 0 0 1-8.9 10.5l-4 .9M332.7 184.7a1.97 1.97 0 0 1 1.4 1.6"/>
<path d="M332.7 184.7l-11.2 4.5M333 184.4h.1M333.1 184.3l.3-.6 .6 .6 .3 .7M333.7 188.9h.1M333.7 188.9l-.1 .4a12 12 0 0 1-5 7.2l-.7 .4a21.7 21.7 0 0 1-7.7 2.7M333.7 182.8l.6 .9v1.3M334.1 186.3l-.4 2.6M334.3 185l-.2 1.3M334.3 185v.3M334.4 188.1h.1M334.4 188.1l-.3 3.3M334.5 187.2v.1"/>
<path d="M39.4 200.9h.1M39.7 201.2h.1M40.1 200.4h.1M40.1 200.4l-.7 .5M40.2 200.3l1.3 2.9 .5 2.3M40.2 200.3l-.1 .1M40.2 200.3l1.1 .2 .3 .3M40.4 200.7h.1M41.2 202.5h.1M41.6 200.8l.4 4.7M41.8 202.8h.1M42 205.4h.1"/>
<path d="M42 205.5l.6 2.8M42.1 205.6h.1M42.6 208.3h.1M42.6 208.3l.5 2a.37 .37 0 0 0 .1 .4 .37 .37 0 0 0 .5 0M43.4 200.8l3.4 4 4 4M44 212h.1M44.1 212v.1M44.1 212.1h.1M44.7 208.4l6.1 .4M45.3 212.1l.1 .4M45.4 212.5h.1M50.8 208.8l30.8 .5h43.9l22.4-.5"/>
<path d="M50.8 208.8l2.5 2.1M51 209h.1M99.4 214h.1M147.7 209h.1M147.9 208.8h.5M147.9 208.8l-2.4 2.1M153.5 212.1v.3a4.5 4.5 0 0 1-3.4 .8l-6.5 .4-17.8 .4h-46.7l-25.8-.5-5.7-.4-2.2-.6M154.1 208.4l-5.7 .4M154.7 212l-.1 .1M154.7 212h.1M155 201.8l-3.1 3.6-3.5 3.4M156.2 208.3h.1"/>
<path d="M156.2 208.3l-.5 2a.37 .37 0 0 1-.2 .4 .37 .37 0 0 1-.4 0M156.7 205.5h.1M156.7 205.5l-.5 2.8M158.3 200.3l.9 .7M158.3 200.3l-1.1 3-.5 2.2M158.4 200.1l.4 .4M158.4 200.1l-.1 .2M158.7 200.4h.1M158.7 200.5h.1M158.8 200.5l.5 .4M159.3 200.9h.1M220.1 201.4h.1"/>
<path d="M233.9 215.7h54M233.9 215.7l2.4-.5v1zM260.9 205.5h.1M260.9 203.2v2.3M285.4 215.2l2.5 .5-2.5 .5zM253.8 225.6h142.4v10.7h-142.4zM253.8 231h142.4M262.1 225.6v10.7M295.1 225.6v10.7M370.8 225.6v10.7M56 252h13.1M57.6 258.4h20.9"/>
<path d="M58.5 251.5l2.4 .5-2.4 .5zM60.1 257.9l2.5 .5-2.5 .5zM60.9 251.2v6.2M62.6 256.9v4.7M64.1 251.2v10.4M64.1 258.4l2.5-.5v1zM64.1 252l2.5-.5v1zM130.7 249.3l2.1-.9-1.4 1.3zM132.3 248.1l1.8 1.1M132.8 248.4l-3.5 2.1M133.3 247.6l1.9 1M133.9 247.9l1.4-1.3 .7 .5z"/>
<path d="M133.9 247.9l-1.1 .5M134.1 249.2h.1M137.4 245.8l-3.5 2.1"/>
<circle cx="364.3" cy="95.1" r="8.4"/>
<circle cx="172.3" cy="124" r="9"/>
</g>
<g fill="none" stroke="#000" stroke-width=".71">
<path d="M10 10h400v277h-400zM70 6.6v3.4M140 6.6v3.4M207.1 5h5.8l-2.9 5zM210 0v10M280 6.6v3.4M350 6.6v3.4M324.8 42.1l.5 5M6.6 74.2h3.4M410 74.2h3.5M328.4 81.1l.5 5M0 148.5h10"/>
<path d="M5 145.6l5 2.9-5 2.9zM410 148.5h10.1M410 148.5l5.1-2.9v5.8zM6.6 222.7h3.4M410 222.7h3.5M70 287v3.4M140 287v3.4M210 287v10M210 287l2.9 5h-5.8zM280 287v3.4M350 287v3.4"/>
</g>
<g fill="none" stroke="#000" stroke-width=".51">
<path d="M269.7 249.5h40.3M270 242h140v45h-140zM270 257h140M303.1 257v16M310 242v15M350 257v30M390.1 257v12M270 265h33.1M270 273h80M350 269h60M350 263h60M350 280.5h60"/>
<path d="M370 280.5v6.5M390.1 280.5v6.5"/>
</g>
<path d="M325.1 44.6l2.4-.7 .1 1zM328.7 83.6l2.4-.8 .1 1z" fill="#000" stroke="#000" stroke-width=".36"/>
<g fill="#000" stroke="#000" stroke-width=".3">
<path d="M25.6 49l2.5-.5v1zM170.7 48.5l2.5 .5-2.5 .5zM202.5 79.9h1l-.5 2.5zM203 59l.5 2.5h-1zM224.2 102.8l2.5-.5v1zM313.2 102.3l2.5 .5-2.5 .5zM54.2 134.3h1l-.5 2.5zM54.7 124.4l.5 2.6h-1zM65.6 131.4l2.5-.5v1zM130.7 130.9l2.5 .5-2.5 .5zM233.9 167.5l2.4-.5v1zM246.2 167l2.5 .5-2.5 .5z"/>
<path d="M248.7 167.5l2.5-.5v1zM270.5 167l2.5 .5-2.5 .5zM273 167.5l2.5-.5v1zM285.4 167l2.5 .5-2.5 .5zM223.5 180.2h1l-.5 2.5zM224 187.7l.5 2.5h-1zM253.5 186.5l.7 .7-2.1 1.4zM284.4 189.2l2.4-.9-1.9 1.7zM289 187.1l1.9-1.7 .5 .9zM233.9 215.7l2.4-.5v1zM285.4 215.2l2.5 .5-2.5 .5zM58.5 251.5l2.4 .5-2.4 .5z"/>
<path d="M60.1 257.9l2.5 .5-2.5 .5zM64.1 258.4l2.5-.5v1zM64.1 252l2.5-.5v1zM130.7 249.3l2.1-.9-1.4 1.3zM133.9 247.9l1.4-1.3 .7 .5z"/>
</g>
<text font-size="12.6" x="51.6" y="24.6">CARCASA CUBREMANETAS SUPERIOR PLÁSTICO SILVER V028</text>
<text font-size="9.4" x="148.9" y="36.4">SIL-028-PLA-CSF-01 (1 UNIDAD)</text>
<g font-size="8.2">
<text x="366.1" y="85.4">C</text>
<text x="177.5" y="115.6">B</text>
</g>
<g font-size="7.9">
<text x="189.9" y="45.9">ID REF: 2908</text>
<text x="333.5" y="46.4">A</text>
<text x="337.1" y="85.3">A</text>
<text x="192.1" y="127.9">SIL-028-PLA-CSF-01</text>
<text x="206.4" y="137">SCALE 1 : 2</text>
<text x="233.8" y="157.6">VISTA AUXILIAR A</text>
<text x="40.8" y="223.5">DETALLE B</text>
<text x="118.8" y="223.1">DETALLE C</text>
<text x="25.9" y="232.5">ESPESOR PESTAÑAS</text>
<text x="104.7" y="232.1">ESPESOR PESTAÑAS</text>
<text x="38.4" y="241.6">SCALE 1 : 1</text>
<text x="117.2" y="241">SCALE 1 : 1</text>
</g>
<g font-size="4.7">
<text x="304.5" y="261.2">Carcasa cubremanetas</text>
<text x="304.5" y="266.6">superior plástico SILVER</text>
<text x="304.5" y="272">V028</text>
</g>
<g font-size="4.2">
<text x="33.9" y="9.6">6</text>
<text x="103.9" y="9.6">5</text>
<text x="173.9" y="9.6">4</text>
<text x="243.8" y="9.6">3</text>
<text x="313.9" y="9.6">2</text>
<text x="383.9" y="9.6">1</text>
<text x="6.7" y="38.7">D</text>
<text x="410.5" y="38.7">D</text>
<text x="6.9" y="112.9">C</text>
<text x="410.7" y="112.9">C</text>
<text x="6.9" y="187.1">B</text>
<text x="410.7" y="187.1">B</text>
<text x="6.8" y="261.4">A</text>
<text x="410.7" y="261.4">A</text>
<text x="33.9" y="290.4">6</text>
<text x="103.9" y="290.4">5</text>
<text x="173.9" y="290.4">4</text>
<text x="243.8" y="290.4">3</text>
<text x="313.9" y="290.4">2</text>
<text x="383.9" y="290.4">1</text>
</g>
<g font-size="3.9">
<text x="94.9" y="46.9">295,3</text>
<text x="200.9" y="74.2" transform="rotate(-90 200.9 74.2)">46,9</text>
<text x="267" y="101.3">183</text>
<text x="52.7" y="118.4" transform="rotate(-90 52.7 118.4)">24,7</text>
<text x="94.9" y="129.3">135,2</text>
<text x="237.8" y="165.4">29,7</text>
<text x="257.4" y="165.4">48,5</text>
<text x="276.9" y="165.4">29,7</text>
<text x="261.5" y="176.8" transform="rotate(-45 261.5 176.8)">R25</text>
<text x="222.4" y="190.6" transform="rotate(-90 222.4 190.6)">10</text>
<text x="278.8" y="190.4" transform="rotate(-30 278.8 190.4)">5</text>
<text x="257.9" y="214.1">108</text>
<text x="254.7" y="229.5">QTY</text>
<text x="266.6" y="229.5">PART NUMBER</text>
<text x="322.2" y="229.5">DESCRIPTION</text>
<text x="375.4" y="229.6">MASS (kg)</text>
<text x="257" y="234.9">1</text>
<text x="263" y="234.9">SIL-028-PLA-CSF-01</text>
<text x="296" y="234.9">Cubre manetas superior plástico SILVER V028</text>
<text x="371.7" y="234.9">0</text>
<text x="57.1" y="249.9">e=3,11</text>
<text x="66.9" y="256.3">e=1,45</text>
<text x="358.4" y="274.9">SIL-028-PLA-CSF-01-PLA01</text>
<text x="358.4" y="279.4">2908</text>
</g>
<text font-size="3.3" x="276.4" y="191.8" transform="rotate(-30 276.4 191.8)">⌀</text>
<g font-size="3.1">
<text x="312.7" y="246.8">Tolerancias para dimensiones lineales y angulares sin indicación individual</text>
<text x="312.7" y="250.4">de tolerancia, según ISO 2768-1:1989</text>
<text x="312.7" y="254">Zonas de rugosidad no especificada, Ra 3.2</text>
<text x="357.8" y="286.5">01</text>
<text x="377.6" y="285.6">A3</text>
<text x="396.9" y="285.9">1 /1</text>
</g>
<g font-size="2.4">
<text x="271.1" y="244.4">MATERIAL:</text>
<text x="271.2" y="252">ACABADO SUPERFICIAL:</text>
<text x="271.3" y="248">ABS Plastic</text>
<text x="271.2" y="254.7">Gris RAL 7026</text>
<text x="271.1" y="259.7">SCALE:</text>
<text x="350.4" y="260.8">DRAWN: Sergio Torremocha</text>
<text x="391.1" y="260.6">05/08/2016</text>
<text x="350.5" y="266.9">CHECKED: Carlos Ruiz Madrigal</text>
<text x="391.2" y="266.7">23/08/2016</text>
<text x="350.5" y="271.4">DWG NO:</text>
<text x="350.7" y="276.9">Id. Ref:</text>
<text x="350.7" y="282.8">REV</text>
<text x="371.1" y="282.9">SIZE</text>
<text x="390.8" y="283">SHEET</text>
</g>
</svg>
